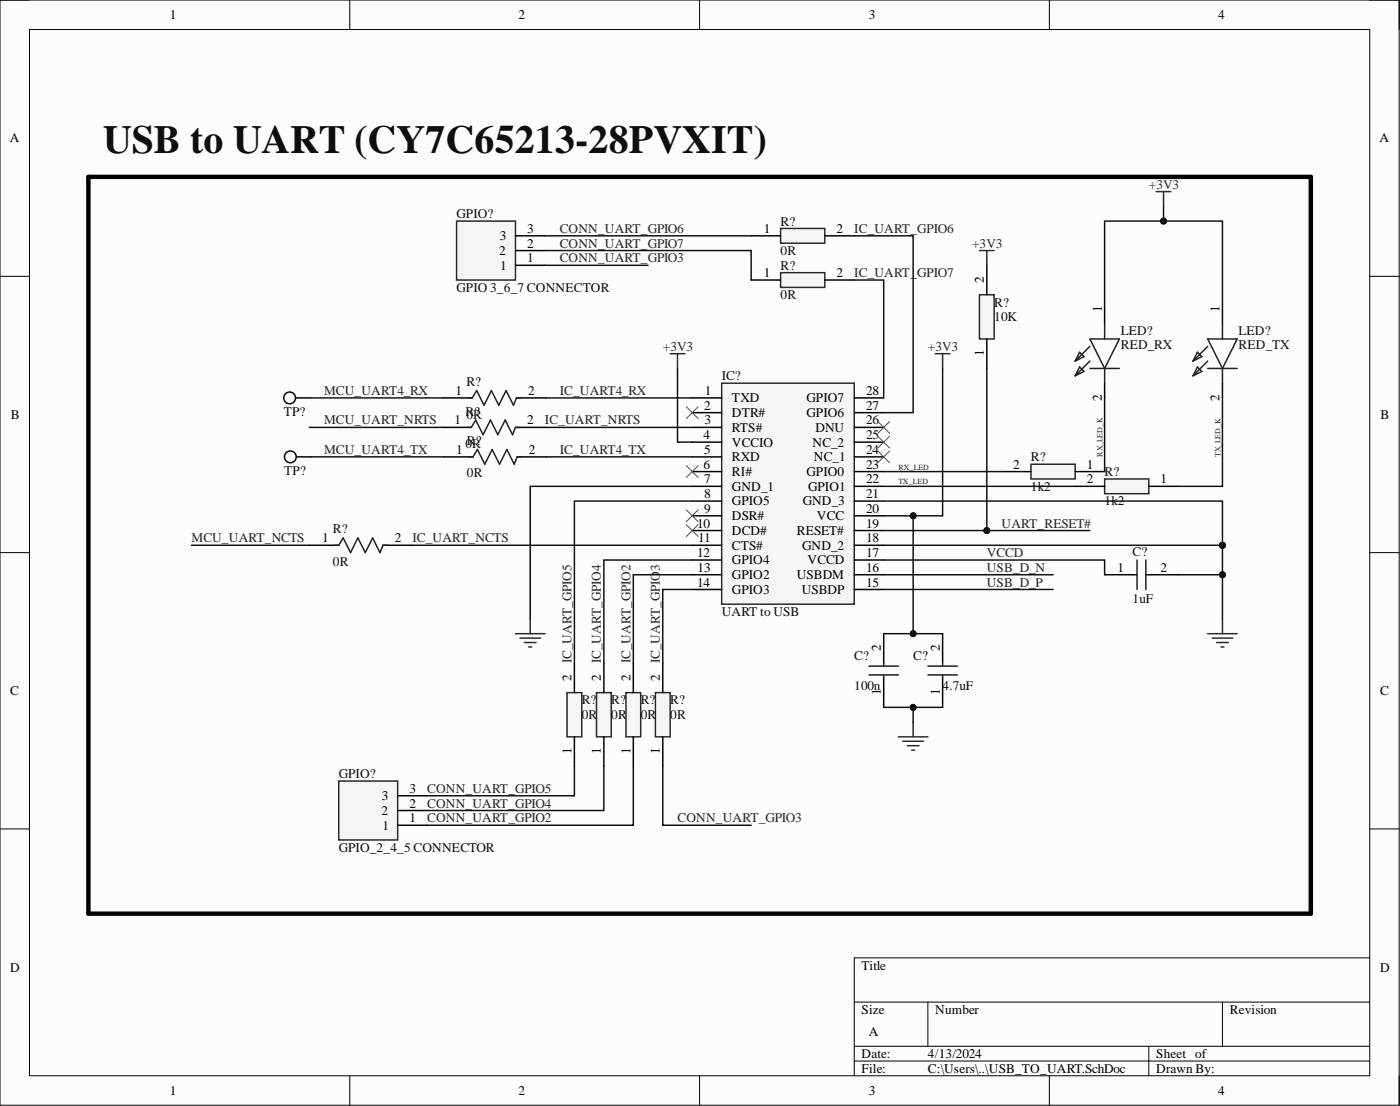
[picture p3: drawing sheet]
<svg xmlns="http://www.w3.org/2000/svg" width="241mm" height="190mm" viewBox="0 0 241 190" stroke-linecap="round" stroke-linejoin="round" font-family="sans-serif">
<path d="M0 0h241.2v190.4h-241.2z" fill-rule="evenodd" fill="#fcfcfc"/>
<path d="M0 0h241.2v190.4h-241.2z" fill="none" stroke="#000" stroke-width=".17"/>
<path d="M5.1 5.1h231v180.2h-231z" fill-rule="evenodd" fill="#fcfcfc"/>
<g fill="none" stroke="#000" stroke-width=".17">
<path d="M0 0h5.1M5.1 5.1h231v180.2h-231zM60.3 0v5.1M120.6 0v5.1M180.9 0v5.1M236.1 0h5.1v5.1M0 47.6h5.1M236.1 47.6h5.1M0 95.2h5.1M236.1 95.2h5.1M0 142.8h5.1M236.1 142.8h5.1"/>
<path d="M147.2 172.6h88.9M159.9 172.6v7.6M210.7 172.6v7.6M236.1 165h-88.9v20.3M60.3 185.3v5.1M120.6 185.3v5.1M147.2 180.2h88.9M147.2 182.8h88.9M180.9 185.3v5.1M198 180.2v5.1M241.2 185.3v5.1"/>
</g>
<path d="M124.4 66h22.8v38.1h-22.8z" fill-rule="evenodd" fill="#f5f5f5"/>
<g fill="none" stroke="#262626" stroke-width=".25">
<path d="M115.5 60.9h2.5M116.8 60.9v2.6M124.4 66h22.8v38.1h-22.8zM88.8 109.1h5.1M89.6 109.9h3.6M90.4 110.7h2M91.1 111.4h.5M91.4 106.6v2.5M208.2 109.1h5M208.9 109.9h3.6M209.7 110.7h2M210.4 111.4h.6"/>
<path d="M210.7 106.6v2.5M154.9 126.9h5M155.6 127.7h3.6M156.4 128.4h2M157.1 129.2h.5M157.4 124.4v2.5"/>
</g>
<g fill="none" stroke="#000" stroke-width=".25">
<path d="M76.3 68.5h5.1M76.4 78.7h5.1M89 68.5h5.1M89.1 78.7h5.1M119.3 68.5h5.1M119.3 71.1h5.1M119.3 73.6h5.1M119.3 76.2h5.1M119.3 78.7h5.1M147.2 68.5h5.1M147.2 71.1h5.1M147.2 73.6h5.1"/>
<path d="M147.2 76.2h5.1M147.2 78.7h5.1M119.3 81.2h5.1M119.3 83.8h5.1M119.3 86.3h5.1M119.3 88.8h5.1M119.3 91.4h5.1M119.3 93.9h5.1M119.3 96.5h5.1M119.3 99h5.1M147.2 81.2h5.1M147.2 83.8h5.1"/>
<path d="M147.2 86.3h5.1M147.2 88.8h5.1M147.2 91.4h5.1M147.2 93.9h5.1M147.2 96.5h5.1M147.2 99h5.1M190.4 99h5.1M198 99h5.1M119.3 101.5h5.1M147.2 101.5h5.1M152.3 109.1v5.1"/>
</g>
<path d="M80.6 68.5h.8l.8-1.2 1.2 2.5 1.3-2.5 1.3 2.5 1.2-2.5 1.3 2.5 .5-1.3h.8M80.8 78.7h.7l.8-1.3 1.3 2.6 1.2-2.6 1.3 2.6 1.3-2.6 1.2 2.6 .5-1.3h.8M195.5 99h.5M196 96.5v5M197.5 96.5v5M197.5 99h.5M152.3 114.2v.5" fill="none" stroke="#1c1c1c" stroke-width=".25"/>
<g fill="none" stroke="#4c4c4c" stroke-width=".17">
<path d="M118.3 70.1l2 2M120.3 70.1l-2 2M151.3 75.1l2 2.1M151.3 77.7l2 2M151.3 72.6l2 2M153.3 75.1l-2 2.1M153.3 77.7l-2 2M153.3 72.6l-2 2M118.3 90.4l2 2M118.3 87.8l2 2.1M118.3 80.2l2 2M120.3 90.4l-2 2"/>
<path d="M120.3 87.8l-2 2.1M120.3 80.2l-2 2"/>
</g>
<path d="M190.4 82.5h7.6v2.5h-7.6z" fill-rule="evenodd" fill="#f5f5f5"/>
<path d="M190.4 82.5h7.6v2.5h-7.6z" fill="none" stroke="#262626" stroke-width=".25"/>
<path d="M185.3 83.8h5.1M198 83.8h5.1" fill="none" stroke="#000" stroke-width=".25"/>
<path d="M177.7 80h7.6v2.5h-7.6z" fill-rule="evenodd" fill="#f5f5f5"/>
<path d="M199.3 33h2.5M200.5 33v2.5M161.2 60.9h2.5M162.5 60.9v2.6M177.7 80h7.6v2.5h-7.6z" fill="none" stroke="#262626" stroke-width=".25"/>
<path d="M190.4 53.3v2.5M210.7 53.3v2.5M190.4 66v2.5M210.7 66v2.5M172.6 81.2h5.1M185.3 81.2h5.1M162.5 109.1v5.1M162.5 116.8v5" fill="none" stroke="#000" stroke-width=".25"/>
<path d="M15.2 30.5h210.7v126.9h-210.7z" fill="none" stroke="#000" stroke-width=".76"/>
<g fill="none" stroke="#1c1c1c" stroke-width=".25">
<path d="M187.9 58.4h5l-2.5 5.1zM187.9 59.7l-2.6 2.5M190.4 55.8v2.6M208.2 58.4h5l-2.5 5.1zM208.2 59.7l-2.6 2.5M210.7 55.8v2.6M186.1 63.2l.7 .8-1.5 .7zM186.1 60.7l.7 .7-1.5 .8zM187.9 63.5h5M187.9 62.2l-2.6 2.5M190.4 63.5v2.5M206.4 63.2l.7 .8-1.5 .7z"/>
<path d="M206.4 60.7l.7 .7-1.5 .8zM208.2 63.5h5M208.2 62.2l-2.6 2.5M210.7 63.5v2.5M159.9 116.3h5.1M159.9 114.7h5.1M162.5 114.2v.5M162.5 116.3v.5"/>
</g>
<circle cx="49.9" cy="68.5" r="1.02" fill="#fefefe"/>
<g fill="none" stroke="#000" stroke-width=".25">
<path d="M50.9 68.5h2.6"/>
<circle cx="49.9" cy="68.5" r="1.02"/>
</g>
<circle cx="50" cy="78.7" r="1.02" fill="#fefefe"/>
<g fill="none" stroke="#000" stroke-width=".25">
<path d="M51.1 78.7h2.5"/>
<circle cx="50" cy="78.7" r="1.02"/>
</g>
<path d="M168.8 50.8h2.6v7.6h-2.6z" fill-rule="evenodd" fill="#f5f5f5"/>
<path d="M168.8 50.8h2.6v7.6h-2.6zM168.8 43.2h2.6M170.1 43.2v2.5" fill="none" stroke="#262626" stroke-width=".25"/>
<path d="M170.1 45.7v5.1M170.1 58.4v5.1" fill="none" stroke="#000" stroke-width=".25"/>
<path d="M97.7 119.3h2.6v7.6h-2.6z" fill-rule="evenodd" fill="#f5f5f5"/>
<path d="M97.7 119.3h2.6v7.6h-2.6z" fill="none" stroke="#262626" stroke-width=".25"/>
<path d="M99 114.2v5.1M99 126.9v5.1" fill="none" stroke="#000" stroke-width=".25"/>
<path d="M102.8 119.3h2.5v7.6h-2.5z" fill-rule="evenodd" fill="#f5f5f5"/>
<path d="M102.8 119.3h2.5v7.6h-2.5z" fill="none" stroke="#262626" stroke-width=".25"/>
<path d="M104.1 114.2v5.1M104.1 126.9v5.1" fill="none" stroke="#000" stroke-width=".25"/>
<path d="M107.9 119.3h2.5v7.6h-2.5z" fill-rule="evenodd" fill="#f5f5f5"/>
<path d="M107.9 119.3h2.5v7.6h-2.5z" fill="none" stroke="#262626" stroke-width=".25"/>
<path d="M109.2 114.2v5.1M109.2 126.9v5.1" fill="none" stroke="#000" stroke-width=".25"/>
<path d="M113 119.3h2.5v7.6h-2.5z" fill-rule="evenodd" fill="#f5f5f5"/>
<path d="M113 119.3h2.5v7.6h-2.5z" fill="none" stroke="#262626" stroke-width=".25"/>
<path d="M114.2 114.2v5.1M114.2 126.9v5.1" fill="none" stroke="#000" stroke-width=".25"/>
<path d="M134.5 47h7.7v2.5h-7.7z" fill-rule="evenodd" fill="#f5f5f5"/>
<path d="M134.5 47h7.7v2.5h-7.7z" fill="none" stroke="#262626" stroke-width=".25"/>
<path d="M129.5 48.2h5M142.2 48.2h5" fill="none" stroke="#000" stroke-width=".25"/>
<path d="M134.5 39.3h7.7v2.6h-7.7z" fill-rule="evenodd" fill="#f5f5f5"/>
<path d="M134.5 39.3h7.7v2.6h-7.7z" fill="none" stroke="#262626" stroke-width=".25"/>
<path d="M129.5 40.6h5M142.2 40.6h5M76.2 73.6h5M88.8 73.6h5.1M53.3 93.9h5.1M66 93.9h5.1" fill="none" stroke="#000" stroke-width=".25"/>
<path d="M80.5 73.6h.7l.8-1.3 1.3 2.6 1.2-2.6 1.3 2.6 1.3-2.6 1.2 2.6 .5-1.3h.8M57.6 93.9h.8l.7-1.2 1.3 2.5 1.3-2.5 1.3 2.5 1.2-2.5 1.3 2.5 .5-1.3h.8" fill="none" stroke="#1c1c1c" stroke-width=".25"/>
<path d="M58.4 134.5h10.1v10.2h-10.1z" fill-rule="evenodd" fill="#f5f5f5"/>
<path d="M58.4 134.5h10.1v10.2h-10.1z" fill="none" stroke="#262626" stroke-width=".25"/>
<path d="M68.5 139.6h5.1M68.5 137.1h5.1M68.5 142.1h5.1" fill="none" stroke="#000" stroke-width=".25"/>
<path d="M78.7 38.1h10.1v10.1h-10.1z" fill-rule="evenodd" fill="#f5f5f5"/>
<path d="M78.7 38.1h10.1v10.1h-10.1z" fill="none" stroke="#262626" stroke-width=".25"/>
<path d="M88.8 45.7h5.1M88.8 43.2h5.1M88.8 40.6h5.1" fill="none" stroke="#000" stroke-width=".25"/>
<path d="M93.9 73.6h25.4M116.8 63.5v12.7h2.5M152.3 93.9h58.4" fill="none" stroke="#0e0e0e" stroke-width=".25"/>
<circle cx="210.7" cy="93.9" r=".51" fill="#0e0e0e"/>
<circle cx="210.7" cy="93.9" r=".51" fill="none" stroke="#0e0e0e" stroke-width=".17"/>
<path d="M152.3 99h29.2M157.4 88.8v20.3M152.3 101.5h29.2" fill="none" stroke="#0e0e0e" stroke-width=".25"/>
<circle cx="157.4" cy="109.1" r=".51" fill="#0e0e0e"/>
<circle cx="157.4" cy="109.1" r=".51" fill="none" stroke="#0e0e0e" stroke-width=".17"/>
<circle cx="157.4" cy="88.8" r=".51" fill="#0e0e0e"/>
<circle cx="157.4" cy="88.8" r=".51" fill="none" stroke="#0e0e0e" stroke-width=".17"/>
<path d="M53.5 68.5h22.8M53.6 78.7h22.8M94.1 68.5h25.2M94.2 78.7h25.1M119.3 83.8h-27.9v22.8M157.4 121.8v2.6" fill="none" stroke="#0e0e0e" stroke-width=".25"/>
<circle cx="157.4" cy="121.8" r=".51" fill="#0e0e0e"/>
<circle cx="157.4" cy="121.8" r=".51" fill="none" stroke="#0e0e0e" stroke-width=".17"/>
<path d="M152.3 121.8h10.2" fill="none" stroke="#0e0e0e" stroke-width=".25"/>
<circle cx="157.4" cy="121.8" r=".51" fill="#0e0e0e"/>
<circle cx="157.4" cy="121.8" r=".51" fill="none" stroke="#0e0e0e" stroke-width=".17"/>
<path d="M152.3 86.3h58.4v7.6" fill="none" stroke="#0e0e0e" stroke-width=".25"/>
<circle cx="210.7" cy="93.9" r=".51" fill="#0e0e0e"/>
<circle cx="210.7" cy="93.9" r=".51" fill="none" stroke="#0e0e0e" stroke-width=".17"/>
<path d="M152.3 96.5h38.1v2.5M203.1 99h7.6" fill="none" stroke="#0e0e0e" stroke-width=".25"/>
<circle cx="210.7" cy="99" r=".51" fill="#0e0e0e"/>
<circle cx="210.7" cy="99" r=".51" fill="none" stroke="#0e0e0e" stroke-width=".17"/>
<path d="M119.3 86.3h-20.3v27.9M119.3 96.5h-15.2v17.7M119.3 99h-10.1v15.2M210.7 93.9v12.7M119.3 101.5h-5.1v12.7" fill="none" stroke="#0e0e0e" stroke-width=".25"/>
<circle cx="210.7" cy="99" r=".51" fill="#0e0e0e"/>
<circle cx="210.7" cy="99" r=".51" fill="none" stroke="#0e0e0e" stroke-width=".17"/>
<circle cx="210.7" cy="93.9" r=".51" fill="#0e0e0e"/>
<circle cx="210.7" cy="93.9" r=".51" fill="none" stroke="#0e0e0e" stroke-width=".17"/>
<g fill="none" stroke="#0e0e0e" stroke-width=".25">
<path d="M93.9 43.2h35.6v5M93.9 40.6h35.6M93.9 45.7h17.8M147.2 48.2h5.1v20.3M147.2 40.6h10.2v30.5h-5.1M53.3 73.6h22.9M170.1 63.5v27.9M190.4 68.5v12.7M33 93.9h20.3M71.1 93.9h48.2M152.3 83.8h33M99 132v5.1h-25.4"/>
<path d="M104.1 132v7.6h-30.5M109.2 132v10.1h-35.6M114.2 132v10.1h15.3"/>
</g>
<circle cx="170.1" cy="91.4" r=".51" fill="#0e0e0e"/>
<circle cx="170.1" cy="91.4" r=".51" fill="none" stroke="#0e0e0e" stroke-width=".17"/>
<path d="M200.5 35.5v2.6M152.3 81.2h20.3" fill="none" stroke="#0e0e0e" stroke-width=".25"/>
<circle cx="200.5" cy="38.1" r=".51" fill="#0e0e0e"/>
<circle cx="200.5" cy="38.1" r=".51" fill="none" stroke="#0e0e0e" stroke-width=".17"/>
<path d="M190.4 53.3v-15.2h20.3v15.2" fill="none" stroke="#0e0e0e" stroke-width=".25"/>
<circle cx="200.5" cy="38.1" r=".51" fill="#0e0e0e"/>
<circle cx="200.5" cy="38.1" r=".51" fill="none" stroke="#0e0e0e" stroke-width=".17"/>
<path d="M210.7 68.5v15.3h-7.6M152.3 91.4h35.6" fill="none" stroke="#0e0e0e" stroke-width=".25"/>
<circle cx="170.1" cy="91.4" r=".51" fill="#0e0e0e"/>
<circle cx="170.1" cy="91.4" r=".51" fill="none" stroke="#0e0e0e" stroke-width=".17"/>
<path d="M152.3 109.1h10.2" fill="none" stroke="#0e0e0e" stroke-width=".25"/>
<circle cx="157.4" cy="109.1" r=".51" fill="#0e0e0e"/>
<circle cx="157.4" cy="109.1" r=".51" fill="none" stroke="#0e0e0e" stroke-width=".17"/>
<path d="M162.5 63.5v25.3h-10.2" fill="none" stroke="#0e0e0e" stroke-width=".25"/>
<circle cx="157.4" cy="88.8" r=".51" fill="#0e0e0e"/>
<circle cx="157.4" cy="88.8" r=".51" fill="none" stroke="#0e0e0e" stroke-width=".17"/>
<text font-size="6.9" fill="#0e0e0e" x="17.8" y="26.4">USB to UART (CY7C65213-28PVXIT)</text>
<text font-size="6.4" fill="#1c1c1c" x="151.7" y="120.5">PIC?01</text>
<g font-size="2.3">
<text x="29.3" y="3.3">1</text>
<text x="89.4" y="3.3">2</text>
<text x="149.8" y="3.3">3</text>
<text x="209.9" y="3.3">4</text>
<text x="1.7" y="24.5">A</text>
<text x="237.8" y="24.5">A</text>
<text x="86.1" y="41.4">3</text>
<text x="90.9" y="40.1">3</text>
<text x="131.7" y="40.1">1</text>
<text x="144.2" y="40.1">2</text>
<text x="86.1" y="43.9">2</text>
<text x="86.2" y="46.5">1</text>
<text x="90.9" y="45.2">1</text>
<text x="90.9" y="42.6">2</text>
<text x="131.7" y="47.7">1</text>
<text x="144.2" y="47.7">2</text>
<text x="169.6" y="48.7" transform="rotate(-90 169.6 48.7)">2</text>
<text x="189.9" y="53.8" transform="rotate(-90 189.9 53.8)">1</text>
<text x="210.2" y="53.8" transform="rotate(-90 210.2 53.8)">1</text>
<text x="169.6" y="61.3" transform="rotate(-90 169.6 61.3)">1</text>
<text x="78.5" y="68">1</text>
<text x="91" y="68">2</text>
<text x="121.3" y="70.6">2</text>
<text x="121.5" y="68">1</text>
<text x="126.2" y="69.3">TXD</text>
<text x="126.2" y="71.8">DTR#</text>
<text x="139" y="69.3">GPIO7</text>
<text x="139" y="71.8">GPIO6</text>
<text x="149.3" y="68">28</text>
<text x="149.3" y="70.6">27</text>
<text x="189.9" y="69" transform="rotate(-90 189.9 69)">2</text>
<text x="210.2" y="69" transform="rotate(-90 210.2 69)">2</text>
<text x="1.9" y="72.2">B</text>
<text x="78.4" y="73.1">1</text>
<text x="90.9" y="73.1">2</text>
<text x="121.3" y="75.6">4</text>
<text x="121.4" y="73.1">3</text>
<text x="126.2" y="74.4">RTS#</text>
<text x="126.2" y="76.9">VCCIO</text>
<text x="140" y="76.9">NC_2</text>
<text x="140.6" y="74.4">DNU</text>
<text x="149.3" y="73.1">26</text>
<text x="149.3" y="75.6">25</text>
<text x="237.9" y="72.2">B</text>
<text x="78.6" y="78.2">1</text>
<text x="91.1" y="78.2">2</text>
<text x="121.3" y="80.7">6</text>
<text x="121.3" y="78.2">5</text>
<text x="121.3" y="83.3">7</text>
<text x="126.2" y="79.5">RXD</text>
<text x="126.2" y="82">RI#</text>
<text x="139" y="82">GPIO0</text>
<text x="140.3" y="79.5">NC_1</text>
<text x="149.3" y="78.2">24</text>
<text x="149.3" y="80.7">23</text>
<text x="149.3" y="83.3">22</text>
<text x="174.7" y="80.7">2</text>
<text x="187.3" y="83.3">2</text>
<text x="187.3" y="80.7">1</text>
<text x="200" y="83.3">1</text>
<text x="121.3" y="85.8">8</text>
<text x="121.3" y="88.3">9</text>
<text x="126.2" y="84.5">GND_1</text>
<text x="126.2" y="87.1">GPIO5</text>
<text x="126.2" y="89.6">DSR#</text>
<text x="138.3" y="87.1">GND_3</text>
<text x="139.3" y="84.5">GPIO1</text>
<text x="140.8" y="89.6">VCC</text>
<text x="149.3" y="85.8">21</text>
<text x="149.3" y="88.3">20</text>
<text x="55.5" y="93.4">1</text>
<text x="68" y="93.4">2</text>
<text x="120.2" y="90.9">10</text>
<text x="120.2" y="95.9">12</text>
<text x="120.3" y="93.4">11</text>
<text x="126.2" y="92.1">DCD#</text>
<text x="126.2" y="94.7">CTS#</text>
<text x="137.3" y="92.1">RESET#</text>
<text x="138.3" y="94.7">GND_2</text>
<text x="149.3" y="90.9">19</text>
<text x="149.3" y="93.4">18</text>
<text x="149.3" y="95.9">17</text>
<text x="120.2" y="101">14</text>
<text x="120.2" y="98.5">13</text>
<text x="126.2" y="97.2">GPIO4</text>
<text x="126.2" y="99.8">GPIO2</text>
<text x="137.3" y="99.8">USBDM</text>
<text x="139.2" y="97.2">VCCD</text>
<text x="149.3" y="98.5">16</text>
<text x="149.3" y="101">15</text>
<text x="192.6" y="98.5">1</text>
<text x="200" y="98.5">2</text>
<text x="126.2" y="102.3">GPIO3</text>
<text x="138.2" y="102.3">USBDP</text>
<text x="151.8" y="112.2" transform="rotate(-90 151.8 112.2)">2</text>
<text x="162" y="112.2" transform="rotate(-90 162 112.2)">2</text>
<text x="1.8" y="119.7">C</text>
<text x="98.5" y="117.3" transform="rotate(-90 98.5 117.3)">2</text>
<text x="103.6" y="117.3" transform="rotate(-90 103.6 117.3)">2</text>
<text x="108.6" y="117.3" transform="rotate(-90 108.6 117.3)">2</text>
<text x="113.7" y="117.3" transform="rotate(-90 113.7 117.3)">2</text>
<text x="151.8" y="119.6" transform="rotate(-90 151.8 119.6)">1</text>
<text x="162" y="119.6" transform="rotate(-90 162 119.6)">1</text>
<text x="237.9" y="119.7">C</text>
<text x="98.5" y="129.8" transform="rotate(-90 98.5 129.8)">1</text>
<text x="103.6" y="129.8" transform="rotate(-90 103.6 129.8)">1</text>
<text x="108.6" y="129.8" transform="rotate(-90 108.6 129.8)">1</text>
<text x="113.7" y="129.8" transform="rotate(-90 113.7 129.8)">1</text>
<text x="65.8" y="137.8">3</text>
<text x="70.6" y="136.6">3</text>
<text x="65.7" y="140.4">2</text>
<text x="65.9" y="142.9">1</text>
<text x="70.6" y="141.6">1</text>
<text x="70.6" y="139.1">2</text>
<text x="1.8" y="167.4">D</text>
<text x="148.5" y="167">Title</text>
<text x="237.9" y="167.4">D</text>
<text x="148.5" y="174.6">Size</text>
<text x="149.8" y="178.4">A</text>
<text x="161.2" y="174.6">Number</text>
<text x="212" y="174.6">Revision</text>
<text x="148.5" y="182.2">Date:</text>
<text x="148.5" y="184.8">File:</text>
<text x="159.9" y="182.2">4/13/2024</text>
<text x="159.9" y="184.8">C:\Users\..\USB_TO_UART.SchDoc</text>
<text x="199.3" y="182.2">Sheet of</text>
<text x="199.3" y="184.8">Drawn By:</text>
<text x="29.3" y="188.6">1</text>
<text x="89.4" y="188.6">2</text>
<text x="149.8" y="188.6">3</text>
<text x="209.9" y="188.6">4</text>
</g>
<g font-size="2.3" fill="#262626">
<text x="198" y="32.5">+3V3</text>
<text x="96.5" y="40.1">CONN_UART_GPIO6</text>
<text x="147.2" y="40.1">IC_UART_GPIO6</text>
<text x="96.5" y="42.6">CONN_UART_GPIO7</text>
<text x="96.5" y="45.2">CONN_UART_GPIO3</text>
<text x="147.2" y="47.7">IC_UART_</text>
<text x="158.1" y="47.7">GPIO7</text>
<text x="167.5" y="42.6">+3V3</text>
<text x="114.2" y="60.4">+3V3</text>
<text x="159.9" y="60.4">+3V3</text>
<text x="55.8" y="68">MCU_UART4_RX</text>
<text x="96.5" y="68">IC_UART4_RX</text>
<text x="55.8" y="73.1">MCU_UART_NRTS</text>
<text x="93.9" y="73.1">IC_UART_NRTS</text>
<text x="55.8" y="78.2">MCU_UART4_TX</text>
<text x="96.5" y="78.2">IC_UART4_TX</text>
<text x="33" y="93.4">MCU_UART_NCTS</text>
<text x="71.1" y="93.4">IC_UART_NCTS</text>
<text x="170.1" y="95.9">VCCD</text>
<text x="172.6" y="90.9">UART_RESET#</text>
<text x="113.7" y="98.3" transform="rotate(-90 113.7 98.3)">3</text>
<text x="170.1" y="98.5">USB_D_N</text>
<text x="170.1" y="101">USB_D_P</text>
<text x="98.5" y="114.2" transform="rotate(-90 98.5 114.2)">IC_UART_GPIO5</text>
<text x="103.6" y="114.2" transform="rotate(-90 103.6 114.2)">IC_UART_GPIO4</text>
<text x="108.6" y="114.2" transform="rotate(-90 108.6 114.2)">IC_UART_GPIO2</text>
<text x="113.7" y="114.2" transform="rotate(-90 113.7 114.2)">IC_UART_GPIO</text>
<text x="73.6" y="136.6">CONN_UART_GPIO5</text>
<text x="73.6" y="139.1">CONN_UART_GPIO4</text>
<text x="73.6" y="141.6">CONN_UART_GPIO2</text>
<text x="116.8" y="141.6">CONN_UART_GPIO3</text>
</g>
<g font-size="2.3" fill="#0e0e0e">
<text x="78.7" y="37.6">GPIO?</text>
<text x="134.5" y="38.8">R?</text>
<text x="134.5" y="46.5">R?</text>
<text x="134.5" y="43.9">0R</text>
<text x="78.7" y="50.3">GPIO 3_6_7 CONNECTOR</text>
<text x="134.5" y="51.5">0R</text>
<text x="171.4" y="52.8">R?</text>
<text x="171.4" y="55.3">10K</text>
<text x="193.2" y="57.6">LED?</text>
<text x="213.5" y="57.6">LED?</text>
<text x="124.4" y="65.5">IC?</text>
<text x="193.2" y="60.2">RED_RX</text>
<text x="213.5" y="60.2">RED_TX</text>
<text x="48.9" y="71.6">TP?</text>
<text x="80.2" y="71.6">R?</text>
<text x="80.4" y="66.5">R?</text>
<text x="80.2" y="77.2">0R?</text>
<text x="80.4" y="72.1">0R</text>
<text x="81.4" y="77.2">R</text>
<text x="49" y="81.7">TP?</text>
<text x="80.5" y="82.2">0R</text>
<text x="177.7" y="79.5">R?</text>
<text x="190.4" y="82">R?</text>
<text x="177.7" y="84.5">1k2</text>
<text x="190.4" y="87.1">1k2</text>
<text x="57.4" y="91.9">R?</text>
<text x="195.2" y="95.7">C?</text>
<text x="57.4" y="97.5">0R</text>
<text x="124.4" y="106.1">UART to USB</text>
<text x="195.2" y="103.8">1uF</text>
<text x="147.2" y="113.7">C?</text>
<text x="157.4" y="113.7">C?</text>
<text x="147.2" y="118.8">100n</text>
<text x="162.5" y="118.8">4.7uF</text>
<text x="100.3" y="121.3">R?</text>
<text x="100.3" y="123.9">0R</text>
<text x="105.3" y="121.3">R?</text>
<text x="105.3" y="123.9">0R</text>
<text x="110.4" y="121.3">R?</text>
<text x="110.4" y="123.9">0R</text>
<text x="115.5" y="121.3">R?</text>
<text x="115.5" y="123.9">0R</text>
<text x="58.4" y="134">GPIO?</text>
<text x="58.4" y="146.7">GPIO_2_4_5 CONNECTOR</text>
</g>
<g font-size="1.4" fill="#262626">
<text x="154.9" y="83.4">TX_LED</text>
<text x="154.9" y="80.9">RX_LED</text>
<text x="190.1" y="78.7" transform="rotate(-90 190.1 78.7)">RX_LED_K</text>
<text x="210.4" y="78.7" transform="rotate(-90 210.4 78.7)">TX_LED_K</text>
</g>
</svg>
